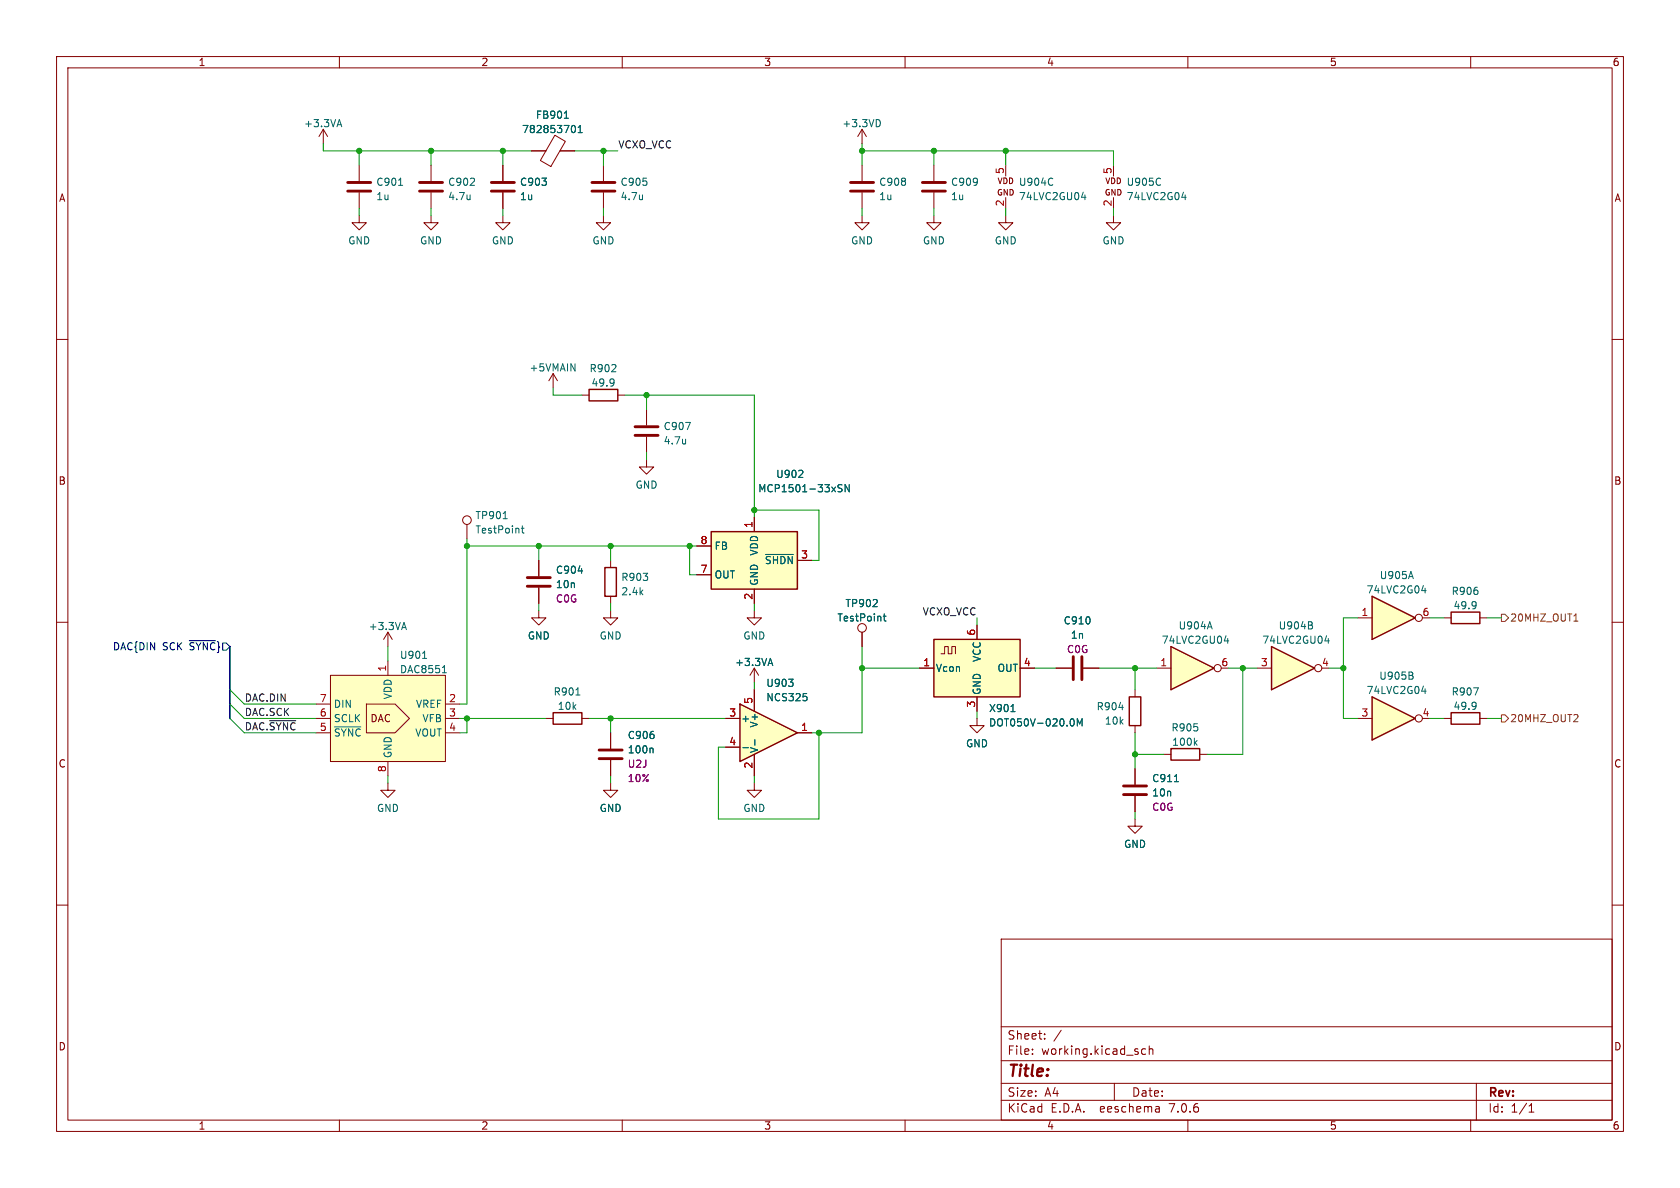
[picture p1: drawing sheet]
<svg xmlns="http://www.w3.org/2000/svg" width="297mm" height="210mm" viewBox="0 0 297 210" stroke-linecap="round" stroke-linejoin="round" font-family="sans-serif">
<g fill="none" stroke="#840000" stroke-width=".18">
<path d="M10 10h277v190h-277zM12 12h273v186h-273zM60 10v2M110 10v2M160 10v2M210 10v2M260 10v2M152.4 22.9l-.8 1.2M152.4 22.9v2.5M152.4 22.9l.8 1.2M10 60h2M285 60h2"/>
<path d="M114.3 72.4v2.8M114.3 77.2v2.8M107.9 99.1v1.2M10 110h2M95.2 108v1.2h1.3l-1.3 1.3-1.2-1.3h1.2M107.9 105.4v1.3M285 110h2M10 160h2M285 160h2M177 166h108v32h-108zM60 198v2M110 198v2"/>
<path d="M160 198v2M177 194.5h108M177 191.5h108M177 187.5h108M177 181.5h108M182.5 186.3v.1M182.5 185.5v.1M184.7 183.6v.1M184.7 182.8v.1M187.6 182.1l-1.3 2M197 191.5v3M202.5 185.5l-.4-.1-.3 .3v.4l.2 .2h.5"/>
<path d="M203.2 185.5l.2-.1 .3 .1 .1 .9M203.2 184.9v1.5M204.9 195.7l.1 .9M205 196.5l-.2 .1M205 196h-.2M210 198v2M260 198v2M261 191.5v6.5M270.3 196.6h.9M270.3 195.5l.4-.4v1.5"/>
</g>
<path d="M155.2 21.1a.68 .68 0 0 1 .4 .7 .68 .68 0 0 1-.4 .6M121.2 74.7h.8l-.5 1.2M121.2 77.6v.9M121.2 78.4h-.1" fill="none" stroke="#006464" stroke-width=".18"/>
<path d="M106.9 100.3h2.1v5.1h-2.1z" fill="none" stroke="#840000" stroke-width=".25"/>
<path d="M112.3 75.4h4M112.3 77h4" fill="none" stroke="#840000" stroke-width=".51"/>
<path d="M224.8 114.3v7.6z" fill="#ffffc2" stroke="#ffffc2" stroke-width=".18"/>
<path d="M224.8 114.3l7.6 3.8-7.6 3.8z" fill="#ffffc2"/>
<path d="M224.8 114.3v7.6zM224.8 114.3l7.6 3.8-7.6 3.8M207 132.3h5.1v2.1h-5.1z" fill="none" stroke="#840000" stroke-width=".25"/>
<g fill="none" stroke="#840000" stroke-width=".18">
<path d="M152.4 38.1v1.3h1.3l-1.3 1.2-1.3-1.2h1.3M152.4 29.2v2.8M152.4 34v2.8M222.2 118.1h2.6M68.6 138.4v1.3h1.2l-1.2 1.3-1.3-1.3h1.3M133.3 138.4v1.3h1.3l-1.3 1.3-1.2-1.3h1.2M205.7 133.4h1.3M212.1 133.4h1.3"/>
<circle cx="233" cy="118.1" r=".63"/>
</g>
<path d="M231.7 110.5l.3 .3v.3l-.2 .1M231.9 110l.1 .2-.1 .3M234.2 113.3h.8M234.8 112.9v.8M211.3 131.3l.3 .5M211.6 130.9l-.4 .5" fill="none" stroke="#006464" stroke-width=".18"/>
<path d="M150.4 32.3h4M150.4 33.8h4" fill="none" stroke="#840000" stroke-width=".51"/>
<path d="M207 114.3v7.6z" fill="#ffffc2" stroke="#ffffc2" stroke-width=".18"/>
<path d="M207 114.3l7.6 3.8-7.6 3.8z" fill="#ffffc2"/>
<path d="M207 114.3v7.6zM207 114.3l7.6 3.8-7.6 3.8" fill="none" stroke="#840000" stroke-width=".25"/>
<g fill="none" stroke="#840000" stroke-width=".18">
<path d="M165.1 38.1v1.3h1.3l-1.3 1.2-1.3-1.2h1.3M133.3 118.1l-.7 1.3M133.3 118.1v2.6M133.3 118.1l.8 1.3M204.5 118.1h2.5"/>
<circle cx="215.3" cy="118.1" r=".63"/>
</g>
<path d="M135.9 117.3h.6M136.2 116.4l.4 1.3M213.9 109.9l.4 1.3M216.4 113.3h.8M217 112.9v.8" fill="none" stroke="#006464" stroke-width=".18"/>
<path d="M130.8 124.5l10.2 5-10.2 5.1z" fill="#ffffc2"/>
<path d="M130.8 124.5l10.2 5-10.2 5.1z" fill="none" stroke="#840000" stroke-width=".25"/>
<path d="M128.3 127h2.5M128.3 132.1h2.5M133.3 121.9v3.8M133.3 133.4v3.8M141 129.5h2.5" fill="none" stroke="#840000" stroke-width=".18"/>
<path d="M131.3 132.2h1M133.4 130.8v.9M139.4 120.1h.8l-.4 .5M140.1 120.7v.5M142 122.6h.6M142.6 123.2l.1 .1-.1 .5" fill="none" stroke="#006464" stroke-width=".18"/>
<path d="M242.6 123.2v7.6z" fill="#ffffc2" stroke="#ffffc2" stroke-width=".18"/>
<path d="M242.6 123.2l7.6 3.8-7.6 3.8z" fill="#ffffc2"/>
<path d="M242.6 123.2v7.6zM242.6 123.2l7.6 3.8-7.6 3.8" fill="none" stroke="#840000" stroke-width=".25"/>
<g fill="none" stroke="#840000" stroke-width=".18">
<path d="M240 127h2.6"/>
<circle cx="250.8" cy="127" r=".63"/>
</g>
<path d="M249.5 119.4l.3 .2v.3l-.2 .2M249.6 118.9l.2 .1-.2 .3M251.3 122.2h.8M251.9 121.8v.8" fill="none" stroke="#006464" stroke-width=".18"/>
<path d="M242.6 105.4v7.6z" fill="#ffffc2" stroke="#ffffc2" stroke-width=".18"/>
<path d="M242.6 105.4l7.6 3.8-7.6 3.8z" fill="#ffffc2"/>
<path d="M104.1 68.8h5.1v2.1h-5.1zM125.7 94h15.3v10.1h-15.3zM165.1 113h15.2v10.2h-15.2zM242.6 105.4v7.6zM242.6 105.4l7.6 3.8-7.6 3.8M256.5 108.2h5.1v2h-5.1zM97.8 126h5.1v2h-5.1zM199.6 123.2h2.1v5.1h-2.1zM256.5 126h5.1v2h-5.1z" fill="none" stroke="#840000" stroke-width=".25"/>
<g fill="none" stroke="#840000" stroke-width=".18">
<path d="M57.1 22.9l-.7 1.2M57.1 22.9v2.5M57.1 22.9l.8 1.2M63.5 38.1v1.3h1.3l-1.3 1.2-1.3-1.2h1.3M63.5 29.2v2.8M63.5 34v2.8M76.2 38.1v1.3h1.3l-1.3 1.2-1.3-1.2h1.3M76.2 29.2v2.8M76.2 34v2.8M88.9 38.1v1.3h1.3l-1.3 1.2-1.3-1.2h1.3M88.9 29.2v2.8M88.9 34v2.8"/>
<path d="M94 26.7h2.5M98.1 23.9l1.8 1.1-2.5 4.4-1.9-1zM99 26.7h2.6M106.7 38.1v1.3h1.2l-1.2 1.2-1.3-1.2h1.3M106.7 29.2v2.8M106.7 34v2.8M165.1 29.2v2.8M165.1 34v2.8M177.8 38.1v1.3h1.3l-1.3 1.2-1.3-1.2h1.3M177.8 29.2v1.9M177.8 34.9v1.9M196.8 38.1v1.3h1.3l-1.3 1.2-1.2-1.2h1.2"/>
<path d="M196.8 29.2v1.9M196.8 34.9v1.9M97.8 66l-.8 1.3M97.8 66v2.6M97.8 66l.8 1.3M102.9 69.9h1.2M109.2 69.9h1.3M82.5 92.7v2.6M95.2 99.1v2.8M114.3 81.3v1.3h1.3l-1.3 1.2-1.3-1.2h1.3M123.2 96.5h2.5M133.3 91.4v2.6"/>
<path d="M141 99.1h2.5M58.4 119.4h20.3v15.2h-20.3zM68.6 111.8v2.5M68.6 116.8v2.6M68.6 111.8l-.8 1.2M68.6 111.8l.7 1.2M95.2 103.9v2.8M107.9 108v1.2h1.3l-1.3 1.3-1.2-1.3h1.2M123.2 101.6h2.5M133.3 108v1.2h1.3l-1.3 1.3-1.2-1.3h1.2M133.3 104.1v2.6M152.4 111.8v2.5"/>
<path d="M162.6 118.1h2.5M166.4 115.6h.6v-1.3h.6v1.3h.7v-1.3h.6v1.3M172.7 110.5v2.5M180.3 118.1h2.6M186.7 118.1h2.8M191.5 118.1h2.8M240 109.2h2.6M255.3 109.2h1.2M261.6 109.2h1.3M55.9 127h2.5M55.9 124.5h2.5M55.9 129.5h2.5"/>
<path d="M64.8 124.5h5l2.6 2.5-2.6 2.5h-5zM68.6 134.6v2.6M78.7 127h2.6M78.7 124.5h2.6M78.7 129.5h2.6M96.5 127h1.3M102.9 127h1.2M107.9 138.4v1.3h1.3l-1.3 1.3-1.2-1.3h1.2M107.9 129.5v2.8M107.9 134.4v2.8M128.3 127h2.5M128.3 132.1h2.5"/>
<path d="M133.3 121.9v3.8M133.3 133.4v3.8M141 129.5h2.5M172.7 127v1.3h1.3l-1.3 1.2-1.3-1.2h1.3M172.7 123.2v2.5M200.7 121.9v1.3M200.7 128.3v1.2M200.7 135.9v2.8M255.3 127h1.2M261.6 127h1.3M200.7 144.8v1.3h1.2l-1.2 1.2-1.3-1.2h1.3M200.7 140.7v2.8"/>
<circle cx="82.5" cy="91.9" r=".76"/>
<circle cx="152.4" cy="111" r=".76"/>
<circle cx="250.8" cy="109.2" r=".63"/>
</g>
<g fill="none" stroke="#006464" stroke-width=".18">
<path d="M100 19.8l.1-.2v1.3M59.7 22h.6M60 21.1l.4 1.3M70.5 32.8h.7M83.1 34.5v.8M83.1 35.2h-.1M99.8 20.9h.7M101.3 22.2a.68 .68 0 0 1 .4 .6 .68 .68 0 0 1-.4 .6M102.2 23.4h.7M102.2 22.5l.4-.3v1.2M113.6 34.5v.8M113.6 35.2h-.1"/>
<path d="M186.1 31.6h.1M186.1 32.6v.1M191.2 34.9h.8M191.8 34.5v.8M205.1 31.6h.1M205.2 32.6l-.1 .1M208.9 34.9h.8M209.5 34.5v.8M100.9 64.3l.8 1.3v-1.3M108.4 67l.1 .1a1.07 1.07 0 0 1-.1 1M108.6 67.5l-.2 .2M89 91.7h.7"/>
<path d="M92.2 93.4h.4M92.3 93v1l.3 .2M135.3 98h4.9M141.2 84.4h.7M141.9 83.3v.4M148.1 86l.8 .6-.3 .3h-.5M148.9 85.7h-.5l-.3 .2M150.1 85.7v1.2l-.7-1.2v1.2M71.1 110.9h.6M71.4 110l.4 1.3M74.7 116.4h.7M78.2 118.9h.7"/>
<path d="M78.5 117.8l.1-.1v1.2M102.2 100.9h.8M135.9 117.3h.6M136.2 116.4l.4 1.3M156.1 108.9h.5M156.3 108.5v1.1l.3 .2M249.4 101l.5 1.3M251.3 104.4h.8M251.9 104v.8M260.8 106.4l.1 .1a1.07 1.07 0 0 1-.1 1M261 106.9l-.2 .2M59.2 128.5h4.6"/>
<path d="M101.8 122.9h.7M115.3 132.2l.2 .2v.7M131.3 132.2h1M133.4 130.8v.9M139.4 120.1h.8l-.4 .5M140.1 120.7v.5M142 122.6h.6M142.6 123.2l.1 .1-.1 .5M178.7 125.8h.7M189.5 127.1a.68 .68 0 0 1 .4 .6 .68 .68 0 0 1-.4 .6M190.5 128.3v-1.2l.4 .9 .4-.9v1.2M197.8 125.1h.8"/>
<path d="M207.6 138.2h.7M260.5 121.6h.8l-.5 1.3M260.8 124.2l.1 .1a1.07 1.07 0 0 1-.1 1M261 124.7l-.2 .2"/>
</g>
<g fill="none" stroke="#840000" stroke-width=".51">
<path d="M61.5 32.3h4M61.5 33.8h4M74.2 32.3h4M74.2 33.8h4M86.9 32.3h4M86.9 33.8h4M104.6 32.3h4.1M104.6 33.8h4.1M163.1 32.3h4M163.1 33.8h4M93.2 103.6h4.1M93.2 102.1h4.1"/>
<path d="M189.7 116.1v4M191.3 116.1v4M105.9 134.1h4.1M105.9 132.6h4.1M198.6 138.9h4.1M198.6 140.5h4.1"/>
</g>
<g fill="#ffffc2" stroke="#ffffc2" stroke-width=".18">
<path d="M125.7 94h15.3v10.1h-15.3z"/>
<path d="M165.1 113h15.2v10.2h-15.2z"/>
<path d="M58.4 119.4h20.3v15.2h-20.3z"/>
</g>
<path d="M33.5 113.3h4.6" fill="none" stroke="#000084" stroke-width=".18"/>
<path d="M265.4 108.6h.7l.6 .6-.6 .7h-.7zM278.2 109.8h.8M265.4 126.4h.7l.6 .6-.6 .6h-.7zM278.2 127.6h.8M278.9 126.4v.5" fill="none" stroke="#725600" stroke-width=".18"/>
<path d="M47.6 127.4h4.7" fill="none" stroke="#0f0f0f" stroke-width=".18"/>
<path d="M40.6 114.3v12.7" fill="none" stroke="#000084" stroke-width=".3"/>
<g fill="none" stroke="#009600" stroke-width=".18">
<path d="M57.1 25.4v1.3h36.9M63.5 26.7v2.5M63.5 36.8v1.3M76.2 26.7v2.5M76.2 36.8v1.3M88.9 26.7v2.5M88.9 36.8v1.3M101.6 26.7h7.6M106.7 26.7v2.5M106.7 36.8v1.3M152.4 26.7h44.4v2.5M152.4 25.4v3.8"/>
<path d="M152.4 36.8v1.3M165.1 26.7v2.5M165.1 36.8v1.3M177.8 26.7v2.5M177.8 36.8v1.3M196.8 36.8v1.3M97.8 68.6v1.3h5.1M110.5 69.9h22.8v21.5M114.3 69.9v2.5M82.5 95.3v29.2h-1.2M82.5 96.5h40.7M95.2 96.5v2.6"/>
<path d="M107.9 96.5v2.6M114.3 80v1.3M121.9 96.5v5.1h1.3M133.3 90.2h11.5v8.9h-1.3M68.6 114.3v2.5M95.2 106.7v1.3M107.9 106.7v1.3M133.3 106.7v1.3M152.4 114.3v15.2h-8.9M152.4 118.1h10.2M172.7 109.2v1.3M182.9 118.1h3.8"/>
<path d="M194.3 118.1h10.2M200.7 118.1v3.8M217.2 118.1h5M219.7 118.1v15.3h-6.3M234.9 118.1h2.6M240 109.2h-2.5v17.8h2.5M252.7 109.2h2.6M262.9 109.2h2.5M40.6 127l2.6 2.5h12.7M40.6 124.5l2.6 2.5h12.7M40.6 121.9l2.6 2.6h12.7M68.6 137.2v1.2"/>
<path d="M81.3 127h15.2M82.5 127v2.5h-1.2M104.1 127h24.2M107.9 127v2.5M107.9 137.2v1.2M133.3 120.7v1.2M133.3 137.2v1.2M144.8 129.5v15.3h-17.8v-12.7h1.3M172.7 125.7v1.3M200.7 133.4h5M200.7 129.5v6.4M252.7 127h2.6"/>
<path d="M262.9 127h2.5M200.7 143.5v1.3"/>
</g>
<g fill="#009600" stroke="#009600" stroke-width=".18">
<circle cx="237.5" cy="118.1" r=".46"/>
<circle cx="219.7" cy="118.1" r=".46"/>
<circle cx="200.7" cy="118.1" r=".46"/>
<circle cx="200.7" cy="133.4" r=".46"/>
<circle cx="152.4" cy="26.7" r=".46"/>
<circle cx="165.1" cy="26.7" r=".46"/>
<circle cx="177.8" cy="26.7" r=".46"/>
<circle cx="144.8" cy="129.5" r=".46"/>
<circle cx="152.4" cy="118.1" r=".46"/>
<circle cx="82.5" cy="127" r=".46"/>
<circle cx="107.9" cy="127" r=".46"/>
<circle cx="82.5" cy="96.5" r=".46"/>
<circle cx="95.2" cy="96.5" r=".46"/>
<circle cx="76.2" cy="26.7" r=".46"/>
<circle cx="106.7" cy="26.7" r=".46"/>
<circle cx="88.9" cy="26.7" r=".46"/>
<circle cx="63.5" cy="26.7" r=".46"/>
<circle cx="107.9" cy="96.5" r=".46"/>
<circle cx="121.9" cy="96.5" r=".46"/>
<circle cx="114.3" cy="69.9" r=".46"/>
<circle cx="133.3" cy="90.2" r=".46"/>
</g>
<text font-size="2.8" fill="#840000" x="178" y="190.9">Title:</text>
<g font-size="2.1" fill="#840000">
<text x="178" y="184">Sheet:</text>
<text x="178" y="186.7">File:</text>
<text x="184.1" y="186.7">working.kicad_sch</text>
<text x="178" y="196.9">KiCad</text>
<text x="178" y="194.1">Size:</text>
<text x="184.7" y="194.1">A4</text>
<text x="185.7" y="196.9">E.D.A.</text>
<text x="194.6" y="196.9">eeschema</text>
<text x="200" y="194.1">Date:</text>
<text x="207" y="196.9">7.0.6</text>
<text x="263" y="194.3">Rev:</text>
<text x="263" y="196.9">Id:</text>
<text x="267.1" y="196.9">1/1</text>
</g>
<g font-size="1.8" fill="#840000">
<text x="35" y="11.9">1</text>
<text x="85" y="11.9">2</text>
<text x="135" y="11.9">3</text>
<text x="185" y="11.9">4</text>
<text x="235" y="11.9">5</text>
<text x="285" y="11.9">6</text>
<text x="10.3" y="35.9">A</text>
<text x="285.3" y="35.9">A</text>
<text x="10.3" y="85.9">B</text>
<text x="285.3" y="85.9">B</text>
<text x="65.4" y="127.9">DAC</text>
<text x="10.3" y="135.9">C</text>
<text x="285.3" y="135.9">C</text>
<text x="10.3" y="185.9">D</text>
<text x="285.3" y="185.9">D</text>
<text x="35" y="199.9">1</text>
<text x="85" y="199.9">2</text>
<text x="135" y="199.9">3</text>
<text x="185" y="199.9">4</text>
<text x="235" y="199.9">5</text>
<text x="285" y="199.9">6</text>
</g>
<g font-size="1.8" fill="#006464">
<text x="53.7" y="22.7">+3.3VA</text>
<text x="92.2" y="23.7">782853701</text>
<text x="94.6" y="21.2">FB901</text>
<text x="148.8" y="22.7">+3.3VD</text>
<text x="66.4" y="33">C901</text>
<text x="66.4" y="35.6">1u</text>
<text x="79.1" y="33">C902</text>
<text x="79.1" y="35.6">4.7u</text>
<text x="91.8" y="33">C903</text>
<text x="91.8" y="35.6">1u</text>
<text x="109.6" y="33">C905</text>
<text x="109.6" y="35.6">4.7u</text>
<text x="155.3" y="33">C908</text>
<text x="155.3" y="35.6">1u</text>
<text x="168" y="33">C909</text>
<text x="168" y="35.6">1u</text>
<text x="180" y="33">U904C</text>
<text x="180" y="35.6">74LVC2GU04</text>
<text x="199.1" y="33">U905C</text>
<text x="199.1" y="35.6">74LVC2G04</text>
<text x="61.5" y="43.4">GND</text>
<text x="74.2" y="43.4">GND</text>
<text x="86.9" y="43.4">GND</text>
<text x="104.6" y="43.4">GND</text>
<text x="150.4" y="43.4">GND</text>
<text x="163.1" y="43.4">GND</text>
<text x="175.8" y="43.4">GND</text>
<text x="194.8" y="43.4">GND</text>
<text x="93.5" y="65.9">+5VMAIN</text>
<text x="104.1" y="66">R902</text>
<text x="104.5" y="68.5">49.9</text>
<text x="117.2" y="76.2">C907</text>
<text x="117.2" y="78.8">4.7u</text>
<text x="112.3" y="86.6">GND</text>
<text x="133.9" y="87.2">MCP1501-33xSN</text>
<text x="137.1" y="84.7">U902</text>
<text x="84" y="92">TP901</text>
<text x="84" y="94.5">TestPoint</text>
<text x="98.2" y="101.6">C904</text>
<text x="126.2" y="97.4">FB</text>
<text x="134.2" y="98.3" transform="rotate(-90 134.2 98.3)">VDD</text>
<text x="135.1" y="99.9">~{SHDN}</text>
<text x="98.2" y="104.2">10n</text>
<text x="109.7" y="102.9">R903</text>
<text x="109.7" y="105.4">2.4k</text>
<text x="126.2" y="102.5">OUT</text>
<text x="134.2" y="103.6" transform="rotate(-90 134.2 103.6)">GND</text>
<text x="149.4" y="107.5">TP902</text>
<text x="241.5" y="105.1">74LVC2G04</text>
<text x="243.8" y="102.6">U905A</text>
<text x="256.5" y="105.4">R906</text>
<text x="256.9" y="107.9">49.9</text>
<text x="65.1" y="111.6">+3.3VA</text>
<text x="93.2" y="113.3">GND</text>
<text x="105.9" y="113.3">GND</text>
<text x="131.3" y="113.3">GND</text>
<text x="147.9" y="110.1">TestPoint</text>
<text x="187.9" y="110.6">C910</text>
<text x="189.2" y="113.1">1n</text>
<text x="208.3" y="111.5">U904A</text>
<text x="226" y="111.5">U904B</text>
<text x="70.6" y="116.7">U901</text>
<text x="70.6" y="119.2">DAC8551</text>
<text x="129.9" y="117.9">+3.3VA</text>
<text x="165.4" y="119">Vcon</text>
<text x="173.6" y="117.1" transform="rotate(-90 173.6 117.1)">VCC</text>
<text x="176.3" y="119">OUT</text>
<text x="205.3" y="114">74LVC2GU04</text>
<text x="223.1" y="114">74LVC2GU04</text>
<text x="58.9" y="125.3">DIN</text>
<text x="69.4" y="123.7" transform="rotate(-90 69.4 123.7)">VDD</text>
<text x="73.4" y="125.3">VREF</text>
<text x="97.8" y="123.1">R901</text>
<text x="98.5" y="125.7">10k</text>
<text x="135.4" y="121.6">U903</text>
<text x="135.4" y="124.2">NCS325</text>
<text x="173.6" y="122.9" transform="rotate(-90 173.6 122.9)">GND</text>
<text x="193.8" y="125.8">R904</text>
<text x="241.5" y="122.9">74LVC2G04</text>
<text x="243.7" y="120.4">U905B</text>
<text x="256.5" y="123.1">R907</text>
<text x="256.9" y="125.7">49.9</text>
<text x="58.9" y="130.4">~{SYNC}</text>
<text x="58.9" y="127.9">SCLK</text>
<text x="73.3" y="130.4">VOUT</text>
<text x="74.6" y="127.9">VFB</text>
<text x="110.9" y="130.8">C906</text>
<text x="130.9" y="127.9">+</text>
<text x="134.2" y="128.7" transform="rotate(-90 134.2 128.7)">V+</text>
<text x="174.7" y="126.1">X901</text>
<text x="174.7" y="128.6">DOT050V-020.0M</text>
<text x="195.2" y="128.3">10k</text>
<text x="207" y="129.5">R905</text>
<text x="69.4" y="134.1" transform="rotate(-90 69.4 134.1)">GND</text>
<text x="110.9" y="133.4">100n</text>
<text x="134.2" y="133.2" transform="rotate(-90 134.2 133.2)">V-</text>
<text x="170.7" y="132.3">GND</text>
<text x="207.1" y="132">100k</text>
<text x="66.5" y="143.7">GND</text>
<text x="105.9" y="143.7">GND</text>
<text x="131.3" y="143.7">GND</text>
<text x="203.6" y="138.5">C911</text>
<text x="203.6" y="141">10n</text>
<text x="198.6" y="150.1">GND</text>
</g>
<g font-size="1.8" fill="#0f0f0f">
<text x="109.2" y="26.3">VCXO_VCC</text>
<text x="163" y="108.9">VCXO_VCC</text>
<text x="43.2" y="124.1">DAC.DIN</text>
<text x="43.2" y="129.2">DAC.~{SYNC}</text>
<text x="43.2" y="126.7">DAC.SCK</text>
</g>
<g font-size="1.8" fill="#a90000">
<text x="177.5" y="30.9" transform="rotate(-90 177.5 30.9)">5</text>
<text x="196.6" y="30.9" transform="rotate(-90 196.6 30.9)">5</text>
<text x="177.5" y="36.6" transform="rotate(-90 177.5 36.6)">2</text>
<text x="196.6" y="36.6" transform="rotate(-90 196.6 36.6)">2</text>
<text x="133.1" y="93.4" transform="rotate(-90 133.1 93.4)">1</text>
<text x="123.8" y="101.3">7</text>
<text x="123.8" y="96.3">8</text>
<text x="141.5" y="98.8">3</text>
<text x="133.1" y="106.1" transform="rotate(-90 133.1 106.1)">2</text>
<text x="172.5" y="112.5" transform="rotate(-90 172.5 112.5)">6</text>
<text x="240.6" y="109">1</text>
<text x="251.4" y="109">6</text>
<text x="68.3" y="118.8" transform="rotate(-90 68.3 118.8)">1</text>
<text x="163.1" y="117.9">1</text>
<text x="180.9" y="117.9">4</text>
<text x="205" y="117.9">1</text>
<text x="215.8" y="117.9">6</text>
<text x="222.8" y="117.9">3</text>
<text x="233.6" y="117.9">4</text>
<text x="56.4" y="124.2">7</text>
<text x="79.3" y="124.2">2</text>
<text x="133.1" y="124.5" transform="rotate(-90 133.1 124.5)">5</text>
<text x="172.5" y="125.2" transform="rotate(-90 172.5 125.2)">3</text>
<text x="56.4" y="129.3">5</text>
<text x="56.4" y="126.7">6</text>
<text x="79.3" y="126.7">3</text>
<text x="79.3" y="129.3">4</text>
<text x="128.8" y="126.7">3</text>
<text x="128.8" y="131.8">4</text>
<text x="141.5" y="129.3">1</text>
<text x="240.6" y="126.7">3</text>
<text x="251.4" y="126.7">4</text>
<text x="68.3" y="136.6" transform="rotate(-90 68.3 136.6)">8</text>
<text x="133.1" y="136" transform="rotate(-90 133.1 136)">2</text>
</g>
<g font-size="1.8" fill="#840084">
<text x="98.2" y="106.7">C0G</text>
<text x="188.5" y="115.7">C0G</text>
<text x="110.9" y="135.9">U2J</text>
<text x="110.9" y="138.5">10%</text>
<text x="203.6" y="143.5">C0G</text>
</g>
<g font-size="1.8" fill="#725600">
<text x="266.9" y="110.1">20MHZ_OUT1</text>
<text x="266.9" y="127.9">20MHZ_OUT2</text>
</g>
<g font-size="1.8" fill="#000084">
<text x="19.9" y="115.2">DAC{DIN</text>
<text x="28.7" y="115.2">SCK</text>
<text x="33.6" y="115.2">~{SYNC}}</text>
</g>
<g font-size="1.4" fill="#840000">
<text x="176.1" y="34.8">GND</text>
<text x="176.2" y="32.7">VDD</text>
<text x="195.2" y="34.8">GND</text>
<text x="195.3" y="32.7">VDD</text>
</g>
</svg>
